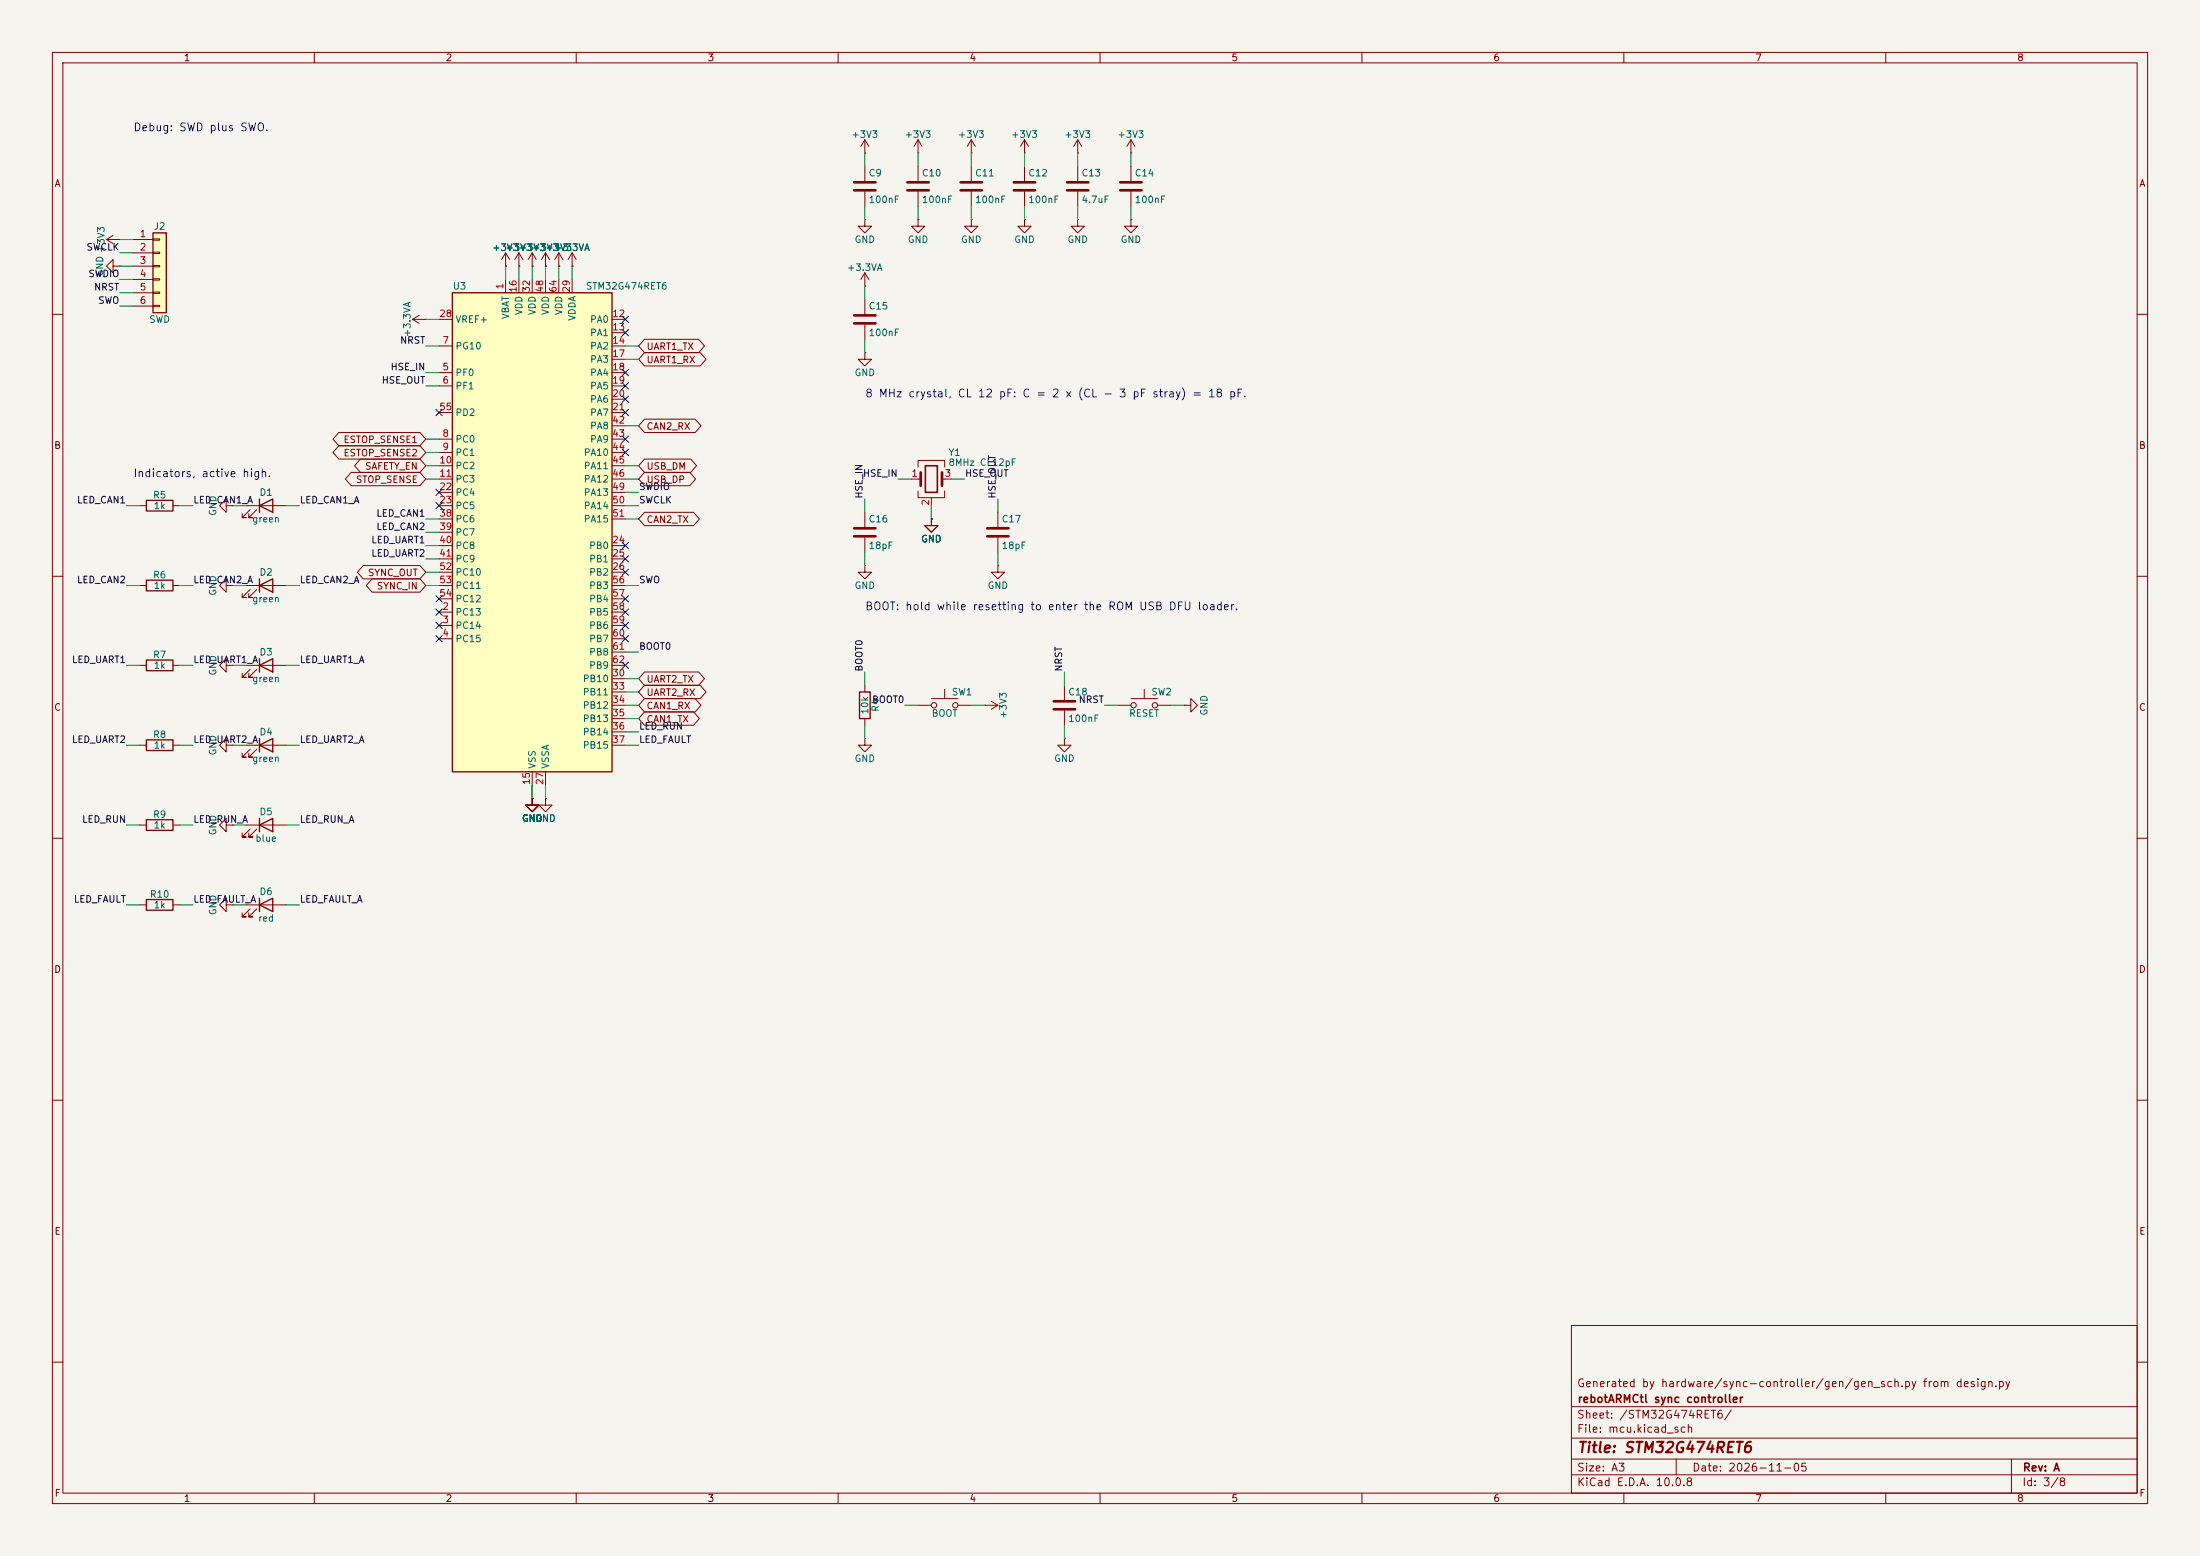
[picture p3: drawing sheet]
<svg xmlns="http://www.w3.org/2000/svg" width="420mm" height="297mm" viewBox="0 0 420 297" stroke-linecap="round" stroke-linejoin="round" font-family="sans-serif">
<path d="M0 0h420v297h-420z" fill="#f5f4ef" stroke="#f5f4ef" stroke-width=".19"/>
<g fill="none" stroke="#840000" stroke-width=".19">
<path d="M10 10h400v277h-400zM12 12h396v273h-396zM60 10v2M110 10v2M160 10v2M210 10v2M260 10v2M310 10v2M360 10v2M165.1 29.2h.1M165.1 26.7l-.8 1.2M165.1 26.7l.8 1.2"/>
<path d="M165.1 26.7v2.5M195.6 29.2h.1M195.6 26.7l-.8 1.2M195.6 26.7l.7 1.2M195.6 26.7v2.5M205.7 29.2h.1M205.7 26.7l-.7 1.2M205.7 26.7l.8 1.2M205.7 26.7v2.5M215.9 29.2h.1M215.9 26.7v2.5M215.9 31.8v2.7"/>
<path d="M215.9 36.6v2.8M215.9 26.7l-.8 1.2M215.9 26.7l.8 1.2M20.3 45.7l1.3 .8M20.3 45.7h2.6M21.6 45l-1.3 .7M22.9 45.7h.1M101.6 50.8h.1M101.6 48.3l-.8 1.2M101.6 48.3l.8 1.2M101.6 48.3v2.5M165.1 54.6h.1"/>
<path d="M165.1 41.9v1.3h1.3l-1.3 1.3-1.3-1.3h1.3M165.1 41.9h.1M165.1 52.1v2.5M165.1 52.1l-.8 1.2M165.1 52.1l.8 1.2M205.7 41.9v1.3h1.3l-1.3 1.3-1.2-1.3h1.2M205.7 41.9h.1M10 60h2M78.7 61l1.3 .7M78.7 61h2.6M80 60.2l-1.3 .8M81.3 61h.1"/>
<path d="M408 60h2M26.7 96.5h1.2M33 96.5h1.3M43.2 96.5v-1.2l-1.3 1.2 1.3 1.3v-1.3h1.2M44.4 96.5h.1M47 96.5h7.6M47.8 97.3l-1.6 1.5h.8h-.8v-.8M49 97.3l-1.5 1.5h.8h-.8v-.8M10 110h2M26.7 111.8h1.2M33 111.8h1.3M43.2 111.8v-1.3l-1.3 1.3 1.3 1.2v-1.2h1.2"/>
<path d="M44.4 111.8h.1M47 111.8h7.6M47.8 112.5l-1.6 1.5h.8h-.8v-.7M49 112.5l-1.5 1.5h.8h-.8v-.7M408 110h2M26.7 127h1.2M33 127h1.3M10 160h2M26.7 142.2h1.2M33 142.2h1.3M43.2 157.5v-1.3l-1.3 1.3 1.3 1.3v-1.3h1.2M44.4 157.5h.1"/>
<path d="M47 157.5h7.6M47.8 158.2l-1.6 1.6h.8h-.8v-.8M49 158.2l-1.5 1.6h.8h-.8v-.8M408 160h2M43.2 172.7v-1.2l-1.3 1.2 1.3 1.3v-1.3h1.2M44.4 172.7h.1M10 210h2M408 210h2M300 253h108v32h-108zM10 260h2M300 278.5h108M300 274.5h108"/>
<path d="M300 268.5h108M320 278.5v3M384 278.5v6.5M408 260h2M60 285v2M110 285v2M160 285v2M210 285v2M260 285v2M300 281.5h108M310 285v2M360 285v2"/>
</g>
<path d="M27.9 95.5h5.1v2h-5.1zM49.5 96.5l2.6-1.2v2.5zM49.5 95.3v2.5M27.9 110.7h5.1v2.1h-5.1zM49.5 111.8l2.6-1.3v2.5zM49.5 110.5v2.5M27.9 126h5.1v2h-5.1zM27.9 141.2h5.1v2.1h-5.1zM49.5 157.5l2.6-1.3v2.6zM49.5 156.2v2.6" fill="none" stroke="#840000" stroke-width=".25"/>
<path d="M213.9 34.8h4M213.9 36.3h4" fill="none" stroke="#840000" stroke-width=".51"/>
<path d="M29.2 44.5h2.5v15.2h-2.5z" fill="#ffffc2"/>
<path d="M29.2 44.5h2.5v15.2h-2.5zM27.9 156.5h5.1v2h-5.1zM49.5 142.2l2.6-1.2v2.5zM49.5 141v2.5M49.5 172.7l2.6-1.2v2.5zM49.5 171.5v2.5" fill="none" stroke="#840000" stroke-width=".25"/>
<g fill="none" stroke="#840000" stroke-width=".19">
<path d="M165.1 31.8v2.7M165.1 36.6v2.8M21.6 50.8v-1.3l-1.3 1.3 1.3 1.3v-1.3h1.3M22.9 50.8h.1M25.4 45.7h3.8M25.4 48.3h3.8M25.4 50.8h3.8M25.4 53.3h3.8M25.4 55.9h3.8M25.4 58.4h3.8M29.2 45.6h1.3v.2h-1.3zM29.2 48.1h1.3v.3h-1.3z"/>
<path d="M29.2 50.7h1.3v.2h-1.3zM29.2 53.2h1.3v.3h-1.3zM29.2 55.8h1.3v.2h-1.3zM29.2 58.3h1.3v.2h-1.3zM195.6 41.9v1.3h1.2l-1.2 1.3-1.3-1.3h1.3M195.6 41.9h.1M43.2 127v-1.3l-1.3 1.3 1.3 1.3v-1.3h1.2M44.4 127h.1M26.7 157.5h1.2M33 157.5h1.3M47 142.2h7.6M47.8 143l-1.6 1.5h.8h-.8v-.7"/>
<path d="M49 143l-1.5 1.5h.8h-.8v-.7M47 172.7h7.6M47.8 173.5l-1.6 1.5h.8h-.8v-.8M49 173.5l-1.5 1.5h.8h-.8v-.8"/>
</g>
<path d="M163.1 34.8h4M163.1 36.3h4" fill="none" stroke="#840000" stroke-width=".51"/>
<path d="M86.4 55.9h30.4v91.4h-30.4z" fill="#ffffc2"/>
<path d="M86.4 55.9h30.4v91.4h-30.4zM49.5 127l2.6-1.3v2.6zM49.5 125.7v2.6M164.1 132.1h2v5.1h-2zM27.9 171.7h5.1v2h-5.1z" fill="none" stroke="#840000" stroke-width=".25"/>
<g fill="none" stroke="#840000" stroke-width=".19">
<path d="M175.3 29.2h.1M175.3 26.7l-.8 1.2M175.3 26.7l.7 1.2M175.3 26.7v2.5M175.3 31.8v2.7M175.3 36.6v2.8M185.4 29.2h.1M185.4 26.7l-.7 1.2M185.4 26.7l.8 1.2M185.4 26.7v2.5M185.4 31.8v2.7M185.4 36.6v2.8"/>
<path d="M195.6 31.8v2.7M195.6 36.6v2.8M205.7 31.8v2.7M205.7 36.6v2.8M96.5 50.8h.1M96.5 48.3v2.5M96.5 53.3v2.6M96.5 48.3l-.7 1.2M96.5 48.3l.8 1.2M99.1 50.8h.1M99.1 48.3v2.5M99.1 53.3v2.6"/>
<path d="M99.1 48.3l-.8 1.2M99.1 48.3l.7 1.2M101.6 50.8h.1M101.6 53.3v2.6M104.1 50.8h.1M104.1 48.3v2.5M104.1 53.3v2.6M104.1 48.3l-.7 1.2M104.1 48.3l.8 1.2M106.7 50.8h.1M106.7 48.3v2.5M106.7 53.3v2.6"/>
<path d="M106.7 48.3l-.8 1.2M106.7 48.3l.7 1.2M109.2 50.8h.1M109.2 48.3v2.5M109.2 53.3v2.6M109.2 48.3l-.7 1.2M109.2 48.3l.8 1.2M165.1 57.2v2.7M175.3 41.9v1.3h1.2l-1.2 1.3-1.3-1.3h1.3M175.3 41.9h.1M185.4 41.9v1.3h1.3l-1.3 1.3-1.3-1.3h1.3M185.4 41.9h.1"/>
<path d="M215.9 41.9v1.3h1.3l-1.3 1.3-1.3-1.3h1.3M215.9 41.9h.1M83.8 71.1h2.6M83.8 73.7h2.6M83.8 66h2.6M83.8 61h2.6M83.8 78.7h2.6M116.8 71.1h2.6M116.8 73.7h2.6M116.8 66h2.6M116.8 61h2.6M116.8 63.5h2.6"/>
<path d="M116.8 68.6h2.6M116.8 76.2h2.6M116.8 78.7h2.6M123 64.8h10.4l1.1 1.2-1.1 1.3h-10.4l-1.1-1.3zM123 67.3h10.7l1.1 1.3-1.1 1.3h-10.7l-1.1-1.3zM165.1 67.3v1.3h1.3l-1.3 1.3-1.3-1.3h1.3M165.1 67.3h.1M165.1 62v2.8M64.7 82.5h15.5l1.1 1.3-1.1 1.3h-15.5l-1.1-1.3zM64.7 85.1h15.5l1.1 1.3-1.1 1.2h-15.5l-1.1-1.2zM67 90.2h13.2l1.1 1.2-1.1 1.3h-13.2l-1.1-1.3zM68.8 87.6h11.4l1.1 1.3-1.1 1.3h-11.4l-1.1-1.3z"/>
<path d="M83.8 83.8h2.6M83.8 86.4h2.6M83.8 88.9h2.6M83.8 91.4h2.6M83.8 94h2.6M83.8 96.5h2.6M83.8 99.1h2.6M116.8 83.8h2.6M116.8 86.4h2.6M116.8 88.9h2.6M116.8 91.4h2.6M116.8 94h2.6"/>
<path d="M116.8 96.5h2.6M116.8 99.1h2.6M116.8 81.3h2.6M123 97.8h9.4l1.1 1.3-1.1 1.2h-9.4l-1.1-1.2zM123 80h9.7l1.1 1.3-1.1 1.3h-9.7l-1.1-1.3zM123 90.2h8.7l1.1 1.2-1.1 1.3h-8.7l-1.1-1.3zM123 87.6h8.9l1.1 1.3-1.1 1.3h-8.9l-1.1-1.3zM165.1 97.8v2.8M174 91.4h1.8M175.3 89.2v-1.3h5v1.3M175.3 93.7v1.3h5v-1.3M177.8 99.1v1.2h1.3l-1.3 1.3-1.3-1.3h1.3"/>
<path d="M177.8 99.1h.1M177.8 95v1.5M179.8 91.4h1.8M190.5 97.8v2.8M69.3 107.9h10.9l1.1 1.3-1.1 1.3h-10.9l-1.1-1.3zM71 110.5h9.2l1.1 1.3-1.1 1.2h-9.2l-1.1-1.2zM83.8 116.8h2.6M83.8 119.4h2.6M83.8 104.1h2.6M83.8 106.7h2.6M83.8 109.2h2.6M83.8 101.6h2.6"/>
<path d="M83.8 111.8h2.6M83.8 114.3h2.6M116.8 116.8h2.6M116.8 119.4h2.6M116.8 104.1h2.6M116.8 106.7h2.6M116.8 109.2h2.6M116.8 111.8h2.6M116.8 114.3h2.6M165.1 108v1.2h1.3l-1.3 1.3-1.3-1.3h1.3M165.1 108h.1M165.1 102.6v2.8"/>
<path d="M190.5 108v1.2h1.3l-1.3 1.3-1.3-1.3h1.3M190.5 108h.1M190.5 102.6v2.8M47 127h7.6M47.8 127.8l-1.6 1.5h.8h-.8v-.8M49 127.8l-1.5 1.5h.8h-.8v-.8M83.8 121.9h2.6M116.8 121.9h2.6M116.8 129.5h2.6M116.8 132.1h2.6M116.8 134.6h2.6M116.8 137.2h2.6"/>
<path d="M116.8 139.7h2.6M116.8 124.5h2.6M116.8 127h2.6M123 130.8h10.7l1.1 1.3-1.1 1.3h-10.7l-1.1-1.3zM123 133.3h9.7l1.1 1.3-1.1 1.3h-9.7l-1.1-1.3zM123 135.9h9.4l1.1 1.3-1.1 1.2h-9.4l-1.1-1.2zM123 128.3h10.4l1.1 1.2-1.1 1.3h-10.4l-1.1-1.3zM165.1 130.8v1.3M165.1 137.2v1.2M175.3 134.6h2.5M177.8 133.4h5.1M180.3 131.6v1.8"/>
<path d="M182.9 134.6h2.5M188 134.6h.1M188 134.6h2.5M189.2 133.9l1.3 .7M190.5 134.6l-1.3 .8M203.2 130.8v2.8M203.2 135.6v2.8M213.4 134.6h2.5M215.9 133.4h5.1M218.4 131.6v1.8M221 134.6h2.5M226.1 134.6h1.2v-1.2l1.3 1.2-1.3 1.3v-1.3"/>
<path d="M226.1 134.6h.1M43.2 142.2v-1.2l-1.3 1.2 1.3 1.3v-1.3h1.2M44.4 142.2h.1M101.6 152.4v1.3h1.3l-1.3 1.2-1.3-1.2h1.3M101.6 152.4h.1M101.6 147.3v2.6M104.1 152.4v1.3h1.3l-1.3 1.2-1.2-1.2h1.2M104.1 152.4h.1M104.1 147.3v2.6M116.8 142.2h2.6M165.1 141v1.2h1.3l-1.3 1.3-1.3-1.3h1.3M165.1 141h.1"/>
<path d="M203.2 141v1.2h1.3l-1.3 1.3-1.3-1.3h1.3M203.2 141h.1M26.7 172.7h1.2M33 172.7h1.3"/>
<circle cx="178.3" cy="134.6" r=".51"/>
<circle cx="182.4" cy="134.6" r=".51"/>
<circle cx="216.4" cy="134.6" r=".51"/>
<circle cx="220.5" cy="134.6" r=".51"/>
</g>
<g fill="none" stroke="#840000" stroke-width=".51">
<path d="M173.2 34.8h4.1M173.2 36.3h4.1M183.4 34.8h4.1M183.4 36.3h4.1M193.5 34.8h4.1M193.5 36.3h4.1M203.7 34.8h4.1M203.7 36.3h4.1M163.1 60.2h4M163.1 61.7h4M175.8 90.2v2.5M179.8 90.2v2.5"/>
<path d="M163.1 100.8h4M163.1 102.4h4M188.5 100.8h4M188.5 102.4h4M201.2 133.9h4M201.2 135.4h4"/>
</g>
<path d="M176.7 88.9h2.2v5.1h-2.2z" fill="none" stroke="#840000" stroke-width=".3"/>
<g fill="none" stroke="#009600" stroke-width=".19">
<path d="M165.1 29.2v2.6M165.1 39.4v2.5M175.3 29.2v2.6M175.3 39.4v2.5M185.4 29.2v2.6M185.4 39.4v2.5M195.6 29.2v2.6M195.6 39.4v2.5M205.7 29.2v2.6M205.7 39.4v2.5M215.9 29.2v2.6M215.9 39.4v2.5"/>
<path d="M22.9 45.7h2.5M22.9 58.4h2.5M22.9 55.9h2.5M22.9 53.3h2.5M22.9 50.8h2.5M22.9 48.3h2.5M96.5 50.8v2.5M99.1 50.8v2.5M101.6 50.8v2.5M104.1 50.8v2.5M106.7 50.8v2.5M109.2 50.8v2.5"/>
<path d="M165.1 54.6v2.6M81.3 71.1h2.5M81.3 73.7h2.5M81.3 66h2.5M81.3 61h2.5M119.4 66h2.5M119.4 68.6h2.5M165.1 64.8v2.5M24.1 96.5h2.6M34.3 96.5h2.5M44.4 96.5h2.6M54.6 96.5h2.5"/>
<path d="M81.3 83.8h2.5M81.3 99.1h2.5M81.3 86.4h2.5M81.3 88.9h2.5M81.3 91.4h2.5M119.4 99.1h2.5M119.4 88.9h2.5M119.4 91.4h2.5M119.4 81.3h2.5M119.4 94h2.5M119.4 96.5h2.5M165.1 95.3v2.5"/>
<path d="M171.4 91.4h2.6M177.8 96.5v2.6M181.6 91.4h2.5M190.5 95.3v2.5M24.1 111.8h2.6M34.3 111.8h2.5M44.4 111.8h2.6M54.6 111.8h2.5M81.3 101.6h2.5M81.3 104.1h2.5M81.3 106.7h2.5M81.3 109.2h2.5"/>
<path d="M81.3 111.8h2.5M119.4 111.8h2.5M165.1 105.4v2.6M190.5 105.4v2.6M24.1 127h2.6M34.3 127h2.5M44.4 127h2.6M54.6 127h2.5M119.4 134.6h2.5M119.4 139.7h2.5M119.4 137.2h2.5M119.4 124.5h2.5"/>
<path d="M119.4 132.1h2.5M119.4 129.5h2.5M165.1 128.3v2.5M165.1 138.4v2.6M172.7 134.6h2.6M185.4 134.6h2.6M203.2 128.3v2.5M203.2 138.4v2.6M210.8 134.6h2.6M223.5 134.6h2.6M24.1 157.5h2.6M24.1 142.2h2.6"/>
<path d="M34.3 157.5h2.5M34.3 142.2h2.5M44.4 157.5h2.6M44.4 142.2h2.6M54.6 157.5h2.5M54.6 142.2h2.5M101.6 149.9v2.5M104.1 149.9v2.5M119.4 142.2h2.5M24.1 172.7h2.6M34.3 172.7h2.5M44.4 172.7h2.6"/>
<path d="M54.6 172.7h2.5"/>
</g>
<g fill="none" stroke="#000084" stroke-width=".19">
<path d="M83.2 78.1l1.2 1.2M84.4 78.1l-1.2 1.2M118.8 60.4l1.2 1.2M118.8 62.9l1.2 1.2M118.8 70.5l1.2 1.2M118.8 73.1l1.2 1.2M118.8 75.6l1.2 1.2M118.8 78.1l1.2 1.2M120 78.1l-1.2 1.2M120 60.4l-1.2 1.2M120 62.9l-1.2 1.2M120 70.5l-1.2 1.2"/>
<path d="M120 73.1l-1.2 1.2M120 75.6l-1.2 1.2M83.2 93.4l1.2 1.2M83.2 95.9l1.2 1.2M84.4 93.4l-1.2 1.2M84.4 95.9l-1.2 1.2M118.8 85.8l1.2 1.2M118.8 83.2l1.2 1.2M120 85.8l-1.2 1.2M120 83.2l-1.2 1.2M83.2 116.2l1.2 1.2M83.2 113.7l1.2 1.2"/>
<path d="M83.2 118.8l1.2 1.2M84.4 116.2l-1.2 1.2M84.4 113.7l-1.2 1.2M84.4 118.8l-1.2 1.2M118.8 113.7l1.2 1.2M118.8 116.2l1.2 1.2M118.8 118.8l1.2 1.2M118.8 103.5l1.2 1.2M118.8 106.1l1.2 1.2M118.8 108.6l1.2 1.2M120 113.7l-1.2 1.2M120 116.2l-1.2 1.2"/>
<path d="M120 118.8l-1.2 1.2M120 103.5l-1.2 1.2M120 106.1l-1.2 1.2M120 108.6l-1.2 1.2M83.2 121.3l1.2 1.2M84.4 121.3l-1.2 1.2M118.8 121.3l1.2 1.2M118.8 126.4l1.2 1.2M120 121.3l-1.2 1.2M120 126.4l-1.2 1.2"/>
</g>
<text font-size="2" fill="#840000" x="301" y="277.8">Title: STM32G474RET6</text>
<g font-size="1.5" fill="#0000c2">
<text x="25.4" y="25.4">Debug: SWD plus SWO.</text>
<text x="165.1" y="76.2">8 MHz crystal, CL 12 pF: C = 2 x (CL - 3 pF stray) = 18 pF.</text>
<text x="25.4" y="91.5">Indicators, active high.</text>
<text x="165.1" y="116.9">BOOT: hold while resetting to enter the ROM USB DFU loader.</text>
</g>
<g font-size="1.5" fill="#840000">
<text x="300.9" y="265.1">Generated by hardware/sync-controller/gen/gen_sch.py from design.py</text>
<text x="301" y="268.1">rebotARMCtl sync controller</text>
<text x="300.9" y="273.8">File: mcu.kicad_sch</text>
<text x="300.9" y="271.1">Sheet: /STM32G474RET6/</text>
<text x="300.9" y="281.2">Size: A3</text>
<text x="322.9" y="281.2">Date: 2026-11-05</text>
<text x="386" y="281.2">Rev: A</text>
<text x="300.9" y="284">KiCad E.D.A. 10.0.8</text>
<text x="385.9" y="284">Id: 3/8</text>
</g>
<g font-size="1.3" fill="#840000">
<text x="35" y="12">1</text>
<text x="85" y="12">2</text>
<text x="135" y="12">3</text>
<text x="185" y="12">4</text>
<text x="235" y="12">5</text>
<text x="285" y="12">6</text>
<text x="335" y="12">7</text>
<text x="385" y="12">8</text>
<text x="10.3" y="36">A</text>
<text x="408.3" y="36">A</text>
<text x="123.3" y="67.1">UART1_TX</text>
<text x="123.3" y="69.6">UART1_RX</text>
<text x="123.3" y="82.3">CAN2_RX</text>
<text x="10.2" y="86">B</text>
<text x="65.5" y="84.9">ESTOP_SENSE1</text>
<text x="65.5" y="87.4">ESTOP_SENSE2</text>
<text x="69.6" y="90">SAFETY_EN</text>
<text x="123.3" y="90">USB_DM</text>
<text x="408.2" y="86">B</text>
<text x="67.8" y="92.5">STOP_SENSE</text>
<text x="123.3" y="92.5">USB_DP</text>
<text x="123.3" y="100.1">CAN2_TX</text>
<text x="70.1" y="110.3">SYNC_OUT</text>
<text x="71.8" y="112.8">SYNC_IN</text>
<text x="123.3" y="130.6">UART2_TX</text>
<text x="10.2" y="136">C</text>
<text x="123.3" y="133.1">UART2_RX</text>
<text x="123.3" y="135.7">CAN1_RX</text>
<text x="408.2" y="136">C</text>
<text x="123.3" y="138.2">CAN1_TX</text>
<text x="10.2" y="186">D</text>
<text x="408.2" y="186">D</text>
<text x="10.3" y="236">E</text>
<text x="408.3" y="236">E</text>
<text x="10.3" y="286">F</text>
<text x="35" y="287">1</text>
<text x="85" y="287">2</text>
<text x="135" y="287">3</text>
<text x="185" y="287">4</text>
<text x="235" y="287">5</text>
<text x="285" y="287">6</text>
<text x="335" y="287">7</text>
<text x="385" y="287">8</text>
<text x="408.3" y="286">F</text>
</g>
<g font-size="1.3" fill="#006464">
<text x="162.4" y="26.6">+3V3</text>
<text x="172.6" y="26.6">+3V3</text>
<text x="182.8" y="26.6">+3V3</text>
<text x="192.9" y="26.6">+3V3</text>
<text x="203.1" y="26.6">+3V3</text>
<text x="213.2" y="26.6">+3V3</text>
<text x="165.7" y="34">C9</text>
<text x="175.9" y="34">C10</text>
<text x="186" y="34">C11</text>
<text x="196.2" y="34">C12</text>
<text x="206.4" y="34">C13</text>
<text x="216.5" y="34">C14</text>
<text x="165.7" y="39.1">100nF</text>
<text x="175.9" y="39.1">100nF</text>
<text x="186" y="39.1">100nF</text>
<text x="196.2" y="39.1">100nF</text>
<text x="206.4" y="39.1">4.7uF</text>
<text x="216.5" y="39.1">100nF</text>
<text x="29.3" y="44.1">J2</text>
<text x="163" y="46.7">GND</text>
<text x="173.2" y="46.7">GND</text>
<text x="183.4" y="46.7">GND</text>
<text x="193.5" y="46.7">GND</text>
<text x="203.7" y="46.7">GND</text>
<text x="213.8" y="46.7">GND</text>
<text x="20" y="52.9" transform="rotate(-90 20 52.9)">GND +3V3</text>
<text x="93.9" y="48.2">+3V3+3V3+3V3</text>
<text x="93.9" y="48.2">+3V3</text>
<text x="101.5" y="48.2">+3V3</text>
<text x="105.7" y="48.2">+3.3VA</text>
<text x="161.6" y="52">+3.3VA</text>
<text x="86.3" y="55.6">U3</text>
<text x="111.7" y="55.6">STM32G474RET6</text>
<text x="165.7" y="59.4">C15</text>
<text x="28.4" y="61.9">SWD</text>
<text x="78.7" y="64.5" transform="rotate(-90 78.7 64.5)">+3.3VA</text>
<text x="86.8" y="61.9">VREF+</text>
<text x="97.5" y="61" transform="rotate(-90 97.5 61)">VBAT</text>
<text x="100" y="60.2" transform="rotate(-90 100 60.2)">VDD</text>
<text x="102.6" y="60.2" transform="rotate(-90 102.6 60.2)">VDD</text>
<text x="105.1" y="60.2" transform="rotate(-90 105.1 60.2)">VDD</text>
<text x="107.6" y="60.2" transform="rotate(-90 107.6 60.2)">VDD</text>
<text x="110.2" y="61.3" transform="rotate(-90 110.2 61.3)">VDDA</text>
<text x="112.5" y="61.9">PA0</text>
<text x="112.5" y="64.5">PA1</text>
<text x="165.7" y="64.5">100nF</text>
<text x="86.8" y="67">PG10</text>
<text x="112.5" y="67">PA2</text>
<text x="112.5" y="69.5">PA3</text>
<text x="86.8" y="72.1">PF0</text>
<text x="86.8" y="74.6">PF1</text>
<text x="112.5" y="72.1">PA4</text>
<text x="112.5" y="74.6">PA5</text>
<text x="112.5" y="77.2">PA6</text>
<text x="163" y="72.1">GND</text>
<text x="86.8" y="79.7">PD2</text>
<text x="112.5" y="79.7">PA7</text>
<text x="112.5" y="82.2">PA8</text>
<text x="86.8" y="84.8">PC0</text>
<text x="86.8" y="87.3">PC1</text>
<text x="86.8" y="89.9">PC2</text>
<text x="111.3" y="87.3">PA10</text>
<text x="111.3" y="89.9">PA11</text>
<text x="112.5" y="84.8">PA9</text>
<text x="181" y="87.3">Y1</text>
<text x="181" y="89.2">8MHz CL12pF</text>
<text x="29.1" y="95.5">R5</text>
<text x="49.4" y="94.9">D1</text>
<text x="86.8" y="92.4">PC3</text>
<text x="86.8" y="94.9">PC4</text>
<text x="111.3" y="92.4">PA12</text>
<text x="111.3" y="94.9">PA13</text>
<text x="29.2" y="97.5">1k</text>
<text x="41.6" y="98.6" transform="rotate(-90 41.6 98.6)">GND</text>
<text x="48" y="100">green</text>
<text x="86.8" y="97.5">PC5</text>
<text x="86.8" y="100">PC6</text>
<text x="111.3" y="97.5">PA14</text>
<text x="111.3" y="100">PA15</text>
<text x="165.7" y="100">C16</text>
<text x="191.1" y="100">C17</text>
<text x="86.8" y="102.6">PC7</text>
<text x="86.8" y="105.1">PC8</text>
<text x="86.8" y="107.6">PC9</text>
<text x="112.4" y="105.1">PB0</text>
<text x="112.4" y="107.6">PB1</text>
<text x="165.7" y="105.1">18pF</text>
<text x="175.7" y="103.8">GND</text>
<text x="191.1" y="105.1">18pF</text>
<text x="29.1" y="110.7">R6</text>
<text x="29.2" y="112.7">1k</text>
<text x="41.6" y="113.8" transform="rotate(-90 41.6 113.8)">GND</text>
<text x="49.4" y="110.2">D2</text>
<text x="86.8" y="110.2">PC10</text>
<text x="86.8" y="112.7">PC11</text>
<text x="112.4" y="110.2">PB2</text>
<text x="112.4" y="112.7">PB3</text>
<text x="163" y="112.7">GND</text>
<text x="188.4" y="112.7">GND</text>
<text x="48" y="115.3">green</text>
<text x="86.8" y="117.8">PC13</text>
<text x="86.8" y="115.3">PC12</text>
<text x="112.4" y="115.3">PB4</text>
<text x="112.4" y="117.8">PB5</text>
<text x="29.1" y="125.9">R7</text>
<text x="49.4" y="125.4">D3</text>
<text x="86.8" y="120.3">PC14</text>
<text x="86.8" y="122.9">PC15</text>
<text x="112.4" y="120.3">PB6</text>
<text x="112.4" y="122.9">PB7</text>
<text x="112.4" y="125.4">PB8</text>
<text x="29.2" y="128">1k</text>
<text x="41.6" y="129.1" transform="rotate(-90 41.6 129.1)">GND</text>
<text x="48" y="130.5">green</text>
<text x="111.1" y="130.5">PB10</text>
<text x="112.4" y="128">PB9</text>
<text x="111.1" y="133">PB11</text>
<text x="111.1" y="135.6">PB12</text>
<text x="166.1" y="136.5" transform="rotate(-90 166.1 136.5)">10k</text>
<text x="168.1" y="136" transform="rotate(-90 168.1 136)">R4</text>
<text x="177.8" y="137.1">BOOT</text>
<text x="181.6" y="133">SW1</text>
<text x="192.5" y="137.3" transform="rotate(-90 192.5 137.3)">+3V3</text>
<text x="203.8" y="133">C18</text>
<text x="215.4" y="137.1">RESET</text>
<text x="219.7" y="133">SW2</text>
<text x="230.8" y="136.7" transform="rotate(-90 230.8 136.7)">GND</text>
<text x="29.1" y="141.2">R8</text>
<text x="29.2" y="143.2">1k</text>
<text x="49.4" y="140.7">D4</text>
<text x="111.1" y="138.1">PB13</text>
<text x="111.1" y="140.7">PB14</text>
<text x="111.1" y="143.2">PB15</text>
<text x="203.8" y="138.1">100nF</text>
<text x="41.6" y="144.3" transform="rotate(-90 41.6 144.3)">GND</text>
<text x="48" y="145.7">green</text>
<text x="102.6" y="146.8" transform="rotate(-90 102.6 146.8)">VSS</text>
<text x="105.1" y="146.8" transform="rotate(-90 105.1 146.8)">VSSA</text>
<text x="163" y="145.7">GND</text>
<text x="201.1" y="145.7">GND</text>
<text x="49.4" y="155.9">D5</text>
<text x="29.1" y="156.4">R9</text>
<text x="29.2" y="158.4">1k</text>
<text x="41.6" y="159.5" transform="rotate(-90 41.6 159.5)">GND</text>
<text x="48.6" y="161">blue</text>
<text x="99.5" y="157.2">GND</text>
<text x="102.1" y="157.2">GND</text>
<text x="28.5" y="171.7">R10</text>
<text x="29.2" y="173.7">1k</text>
<text x="49.4" y="171.1">D6</text>
<text x="41.6" y="174.8" transform="rotate(-90 41.6 174.8)">GND</text>
<text x="49.2" y="176.2">red</text>
</g>
<g font-size="1.3" fill="#a90000">
<text x="26.6" y="45.6">1</text>
<text x="26.6" y="48.1">2</text>
<text x="26.6" y="50.7">3</text>
<text x="26.6" y="53.2">4</text>
<text x="26.6" y="55.7">5</text>
<text x="26.6" y="58.3">6</text>
<text x="96.4" y="55.3" transform="rotate(-90 96.4 55.3)">1</text>
<text x="98.9" y="55.9" transform="rotate(-90 98.9 55.9)">16</text>
<text x="101.5" y="55.9" transform="rotate(-90 101.5 55.9)">32</text>
<text x="104" y="55.9" transform="rotate(-90 104 55.9)">48</text>
<text x="106.5" y="55.9" transform="rotate(-90 106.5 55.9)">64</text>
<text x="109.1" y="55.9" transform="rotate(-90 109.1 55.9)">29</text>
<text x="83.8" y="60.8">28</text>
<text x="84.4" y="65.9">7</text>
<text x="116.8" y="60.8">12</text>
<text x="116.8" y="63.4">13</text>
<text x="116.8" y="65.9">14</text>
<text x="84.4" y="71">5</text>
<text x="116.8" y="68.4">17</text>
<text x="116.8" y="71">18</text>
<text x="84.4" y="73.5">6</text>
<text x="116.8" y="73.5">19</text>
<text x="116.8" y="76.1">20</text>
<text x="83.8" y="78.6">55</text>
<text x="84.4" y="83.7">8</text>
<text x="116.8" y="78.6">21</text>
<text x="116.8" y="81.1">42</text>
<text x="116.8" y="83.7">43</text>
<text x="83.8" y="88.8">10</text>
<text x="84.4" y="86.2">9</text>
<text x="116.8" y="86.2">44</text>
<text x="116.8" y="88.8">45</text>
<text x="83.8" y="91.3">11</text>
<text x="83.8" y="93.8">22</text>
<text x="116.8" y="91.3">46</text>
<text x="116.8" y="93.8">49</text>
<text x="173.9" y="91.3">1</text>
<text x="180.2" y="91.3">3</text>
<text x="83.8" y="96.4">23</text>
<text x="83.8" y="98.9">38</text>
<text x="83.8" y="101.5">39</text>
<text x="116.8" y="96.4">50</text>
<text x="116.8" y="98.9">51</text>
<text x="177.7" y="96.6" transform="rotate(-90 177.7 96.6)">2</text>
<text x="83.8" y="104">40</text>
<text x="83.8" y="106.5">41</text>
<text x="116.8" y="104">24</text>
<text x="116.8" y="106.5">25</text>
<text x="83.8" y="109.1">52</text>
<text x="83.8" y="111.6">53</text>
<text x="116.8" y="109.1">26</text>
<text x="116.8" y="111.6">56</text>
<text x="83.8" y="114.2">54</text>
<text x="84.4" y="116.7">2</text>
<text x="84.4" y="119.2">3</text>
<text x="116.8" y="114.2">57</text>
<text x="116.8" y="116.7">58</text>
<text x="116.8" y="119.2">59</text>
<text x="84.4" y="121.8">4</text>
<text x="116.8" y="121.8">60</text>
<text x="116.8" y="124.3">61</text>
<text x="116.8" y="129.4">30</text>
<text x="116.8" y="131.9">33</text>
<text x="116.8" y="126.9">62</text>
<text x="116.8" y="134.5">34</text>
<text x="116.8" y="137">35</text>
<text x="116.8" y="139.6">36</text>
<text x="116.8" y="142.1">37</text>
<text x="101.5" y="149.9" transform="rotate(-90 101.5 149.9)">15</text>
<text x="104" y="149.9" transform="rotate(-90 104 149.9)">27</text>
</g>
<g font-size="1.3" fill="#0f0f0f">
<text x="16.4" y="48.1">SWCLK</text>
<text x="16.8" y="53.2">SWDIO</text>
<text x="17.9" y="55.8">NRST</text>
<text x="18.6" y="58.3">SWO</text>
<text x="76.3" y="65.9">NRST</text>
<text x="74.5" y="71">HSE_IN</text>
<text x="72.8" y="73.5">HSE_OUT</text>
<text x="121.9" y="93.9">SWDIO</text>
<text x="164.6" y="91.3">HSE_IN</text>
<text x="165" y="95.3" transform="rotate(-90 165 95.3)">HSE_IN</text>
<text x="190.4" y="95.3" transform="rotate(-90 190.4 95.3)">HSE_OUT</text>
<text x="14.6" y="96.4">LED_CAN1</text>
<text x="36.8" y="96.4">LED_CAN1_A</text>
<text x="57.1" y="96.4">LED_CAN1_A</text>
<text x="71.7" y="98.9">LED_CAN1</text>
<text x="71.7" y="101.5">LED_CAN2</text>
<text x="121.9" y="96.4">SWCLK</text>
<text x="70.8" y="104">LED_UART1</text>
<text x="70.8" y="106.6">LED_UART2</text>
<text x="14.6" y="111.6">LED_CAN2</text>
<text x="36.8" y="111.6">LED_CAN2_A</text>
<text x="57.1" y="111.6">LED_CAN2_A</text>
<text x="121.9" y="111.6">SWO</text>
<text x="121.9" y="124.3">BOOT0</text>
<text x="13.6" y="126.9">LED_UART1</text>
<text x="36.8" y="126.9">LED_UART1_A</text>
<text x="57.1" y="126.9">LED_UART1_A</text>
<text x="165" y="128.3" transform="rotate(-90 165 128.3)">BOOT0</text>
<text x="203.1" y="128.3" transform="rotate(-90 203.1 128.3)">NRST</text>
<text x="166.4" y="134.5">BOOT0</text>
<text x="205.8" y="134.5">NRST</text>
<text x="13.6" y="142.1">LED_UART2</text>
<text x="36.8" y="142.1">LED_UART2_A</text>
<text x="57.1" y="142.1">LED_UART2_A</text>
<text x="121.9" y="139.6">LED_RUN</text>
<text x="121.9" y="142.1">LED_FAULT</text>
<text x="15.6" y="157.4">LED_RUN</text>
<text x="36.8" y="157.4">LED_RUN_A</text>
<text x="57.1" y="157.4">LED_RUN_A</text>
<text x="14" y="172.6">LED_FAULT</text>
<text x="36.8" y="172.6">LED_FAULT_A</text>
<text x="57.1" y="172.6">LED_FAULT_A</text>
</g>
</svg>
